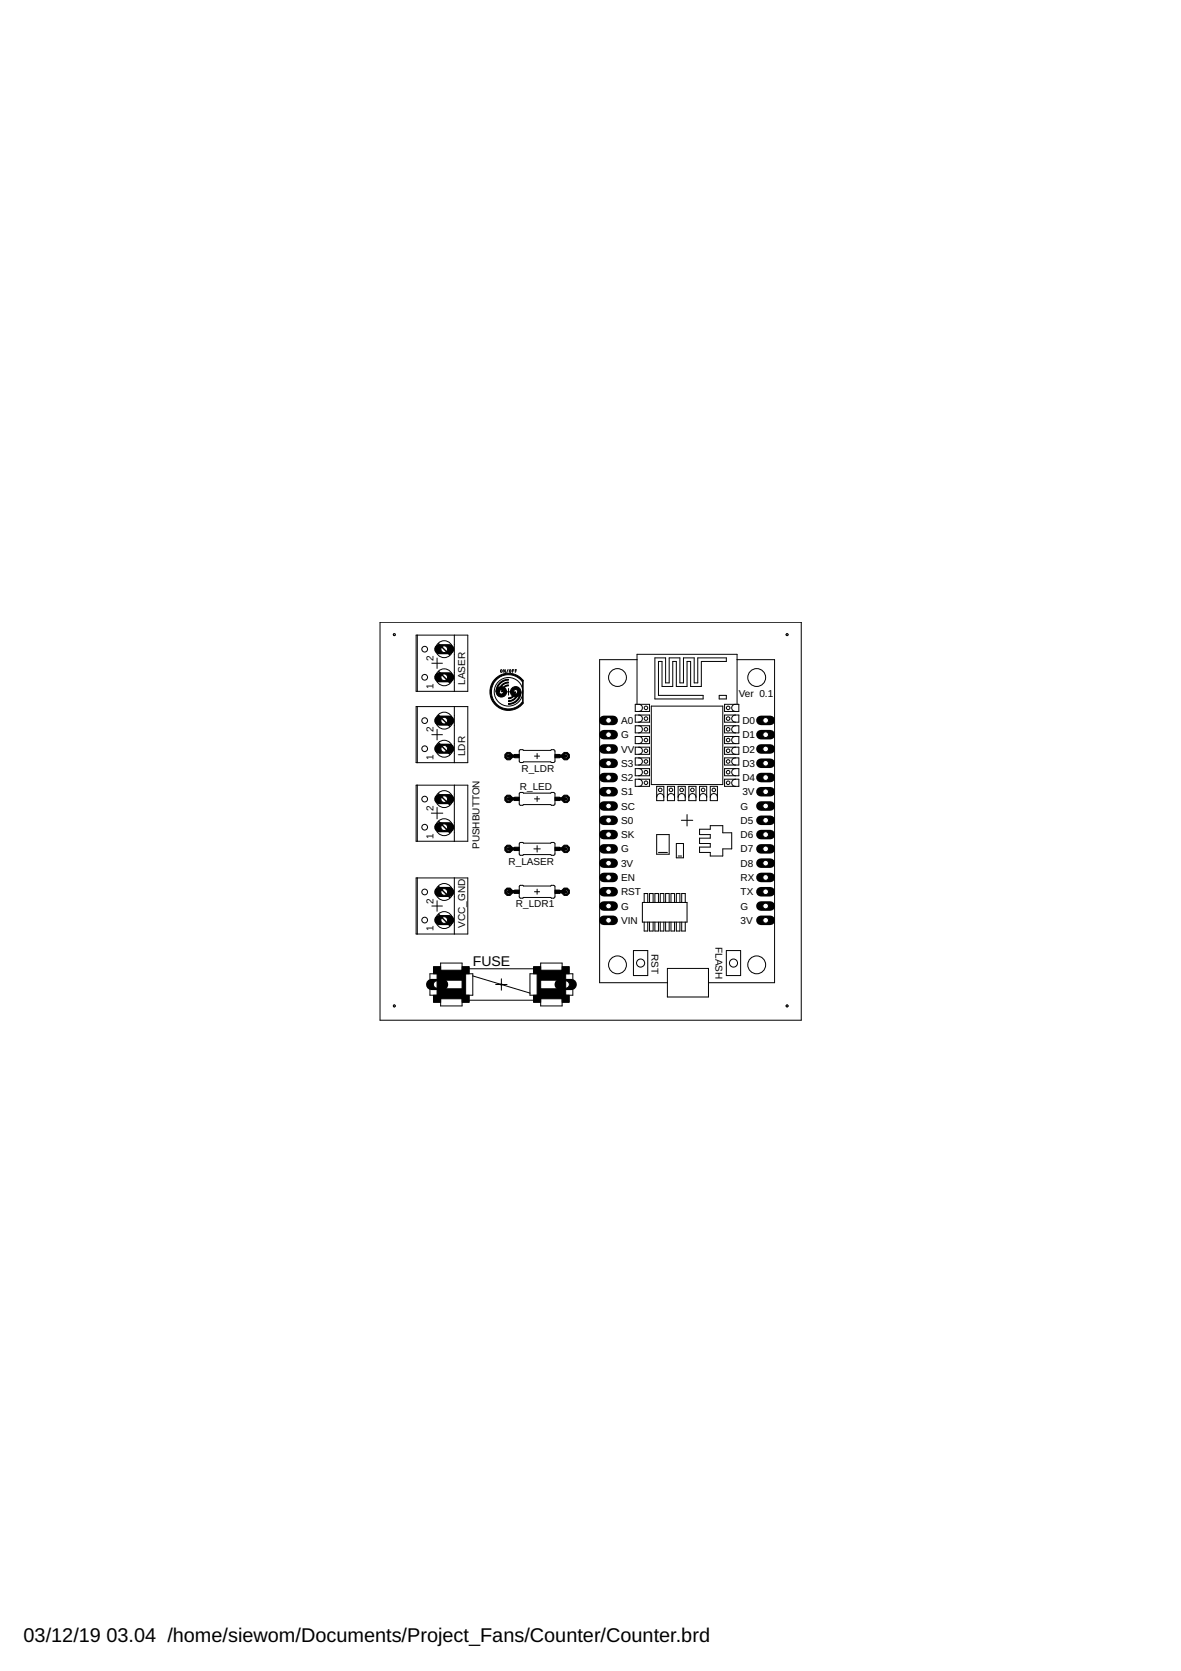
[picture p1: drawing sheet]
<svg xmlns="http://www.w3.org/2000/svg" width="210mm" height="297mm" viewBox="0 0 210 297" stroke-linecap="round" stroke-linejoin="round" font-family="sans-serif">
<path d="M76.7 175h2" fill="none" stroke="#000" stroke-width="2"/>
<circle cx="77.7" cy="175" r=".66" fill="#fff" stroke="#000" stroke-width=".18"/>
<path d="M99.5 175h2" fill="none" stroke="#000" stroke-width="2"/>
<circle cx="100.5" cy="175" r=".66" fill="#fff" stroke="#000" stroke-width=".18"/>
<path d="M78.1 120.4h1.8" fill="none" stroke="#000" stroke-width="1.8"/>
<circle cx="79" cy="120.4" r=".59" fill="#fff" stroke="#000" stroke-width=".18"/>
<path d="M78.1 115.4h1.8" fill="none" stroke="#000" stroke-width="1.8"/>
<circle cx="79" cy="115.4" r=".59" fill="#fff" stroke="#000" stroke-width=".18"/>
<path d="M78.1 133.1h1.8" fill="none" stroke="#000" stroke-width="1.8"/>
<circle cx="79" cy="133.1" r=".59" fill="#fff" stroke="#000" stroke-width=".18"/>
<path d="M78.1 128.1h1.8" fill="none" stroke="#000" stroke-width="1.8"/>
<circle cx="79" cy="128.1" r=".59" fill="#fff" stroke="#000" stroke-width=".18"/>
<circle cx="89.1" cy="123" r=".93" fill="#000" stroke="#000" stroke-width=".18"/>
<circle cx="89.1" cy="123" r=".4" fill="#fff" stroke="#000" stroke-width=".18"/>
<circle cx="91.7" cy="123" r=".93" fill="#000" stroke="#000" stroke-width=".18"/>
<circle cx="91.7" cy="123" r=".4" fill="#fff" stroke="#000" stroke-width=".18"/>
<path d="M78.1 147h1.8" fill="none" stroke="#000" stroke-width="1.8"/>
<circle cx="79" cy="147" r=".59" fill="#fff" stroke="#000" stroke-width=".18"/>
<path d="M78.1 142h1.8" fill="none" stroke="#000" stroke-width="1.8"/>
<circle cx="79" cy="142" r=".59" fill="#fff" stroke="#000" stroke-width=".18"/>
<circle cx="100.5" cy="150.9" r=".71" fill="#000" stroke="#000" stroke-width=".18"/>
<circle cx="100.5" cy="150.9" r=".4" fill="#fff" stroke="#000" stroke-width=".18"/>
<circle cx="90.4" cy="150.9" r=".71" fill="#000" stroke="#000" stroke-width=".18"/>
<circle cx="90.4" cy="150.9" r=".4" fill="#fff" stroke="#000" stroke-width=".18"/>
<circle cx="100.5" cy="134.4" r=".71" fill="#000" stroke="#000" stroke-width=".18"/>
<circle cx="100.5" cy="134.4" r=".4" fill="#fff" stroke="#000" stroke-width=".18"/>
<circle cx="90.4" cy="134.4" r=".71" fill="#000" stroke="#000" stroke-width=".18"/>
<circle cx="90.4" cy="134.4" r=".4" fill="#fff" stroke="#000" stroke-width=".18"/>
<circle cx="100.5" cy="158.5" r=".71" fill="#000" stroke="#000" stroke-width=".18"/>
<circle cx="100.5" cy="158.5" r=".4" fill="#fff" stroke="#000" stroke-width=".18"/>
<circle cx="90.4" cy="158.5" r=".71" fill="#000" stroke="#000" stroke-width=".18"/>
<circle cx="90.4" cy="158.5" r=".4" fill="#fff" stroke="#000" stroke-width=".18"/>
<circle cx="90.4" cy="142" r=".71" fill="#000" stroke="#000" stroke-width=".18"/>
<circle cx="90.4" cy="142" r=".4" fill="#fff" stroke="#000" stroke-width=".18"/>
<circle cx="100.5" cy="142" r=".71" fill="#000" stroke="#000" stroke-width=".18"/>
<circle cx="100.5" cy="142" r=".4" fill="#fff" stroke="#000" stroke-width=".18"/>
<path d="M107.3 128.1h1.7" fill="none" stroke="#000" stroke-width="1.7"/>
<circle cx="108.2" cy="128.1" r=".51" fill="#fff" stroke="#000" stroke-width=".18"/>
<path d="M107.3 130.6h1.7" fill="none" stroke="#000" stroke-width="1.7"/>
<circle cx="108.2" cy="130.6" r=".51" fill="#fff" stroke="#000" stroke-width=".18"/>
<path d="M107.3 133.1h1.7" fill="none" stroke="#000" stroke-width="1.7"/>
<circle cx="108.2" cy="133.1" r=".51" fill="#fff" stroke="#000" stroke-width=".18"/>
<path d="M107.3 135.7h1.7" fill="none" stroke="#000" stroke-width="1.7"/>
<circle cx="108.2" cy="135.7" r=".51" fill="#fff" stroke="#000" stroke-width=".18"/>
<path d="M107.3 138.2h1.7" fill="none" stroke="#000" stroke-width="1.7"/>
<circle cx="108.2" cy="138.2" r=".51" fill="#fff" stroke="#000" stroke-width=".18"/>
<path d="M107.3 140.7h1.7" fill="none" stroke="#000" stroke-width="1.7"/>
<circle cx="108.2" cy="140.7" r=".51" fill="#fff" stroke="#000" stroke-width=".18"/>
<path d="M107.3 143.3h1.7" fill="none" stroke="#000" stroke-width="1.7"/>
<circle cx="108.2" cy="143.3" r=".51" fill="#fff" stroke="#000" stroke-width=".18"/>
<path d="M107.3 145.8h1.7" fill="none" stroke="#000" stroke-width="1.7"/>
<circle cx="108.2" cy="145.8" r=".51" fill="#fff" stroke="#000" stroke-width=".18"/>
<path d="M107.3 148.4h1.7" fill="none" stroke="#000" stroke-width="1.7"/>
<circle cx="108.2" cy="148.4" r=".51" fill="#fff" stroke="#000" stroke-width=".18"/>
<path d="M107.3 150.9h1.7" fill="none" stroke="#000" stroke-width="1.7"/>
<circle cx="108.2" cy="150.9" r=".51" fill="#fff" stroke="#000" stroke-width=".18"/>
<path d="M107.3 153.4h1.7" fill="none" stroke="#000" stroke-width="1.7"/>
<circle cx="108.2" cy="153.4" r=".51" fill="#fff" stroke="#000" stroke-width=".18"/>
<path d="M107.3 156h1.7" fill="none" stroke="#000" stroke-width="1.7"/>
<circle cx="108.2" cy="156" r=".51" fill="#fff" stroke="#000" stroke-width=".18"/>
<path d="M107.3 158.5h1.7" fill="none" stroke="#000" stroke-width="1.7"/>
<circle cx="108.2" cy="158.5" r=".51" fill="#fff" stroke="#000" stroke-width=".18"/>
<path d="M107.3 161.1h1.7" fill="none" stroke="#000" stroke-width="1.7"/>
<circle cx="108.2" cy="161.1" r=".51" fill="#fff" stroke="#000" stroke-width=".18"/>
<path d="M107.3 163.6h1.7" fill="none" stroke="#000" stroke-width="1.7"/>
<circle cx="108.2" cy="163.6" r=".51" fill="#fff" stroke="#000" stroke-width=".18"/>
<path d="M135.2 163.6h1.7" fill="none" stroke="#000" stroke-width="1.7"/>
<circle cx="136.1" cy="163.6" r=".51" fill="#fff" stroke="#000" stroke-width=".18"/>
<path d="M135.2 161.1h1.7" fill="none" stroke="#000" stroke-width="1.7"/>
<circle cx="136.1" cy="161.1" r=".51" fill="#fff" stroke="#000" stroke-width=".18"/>
<path d="M135.2 158.5h1.7" fill="none" stroke="#000" stroke-width="1.7"/>
<circle cx="136.1" cy="158.5" r=".51" fill="#fff" stroke="#000" stroke-width=".18"/>
<path d="M135.2 156h1.7" fill="none" stroke="#000" stroke-width="1.7"/>
<circle cx="136.1" cy="156" r=".51" fill="#fff" stroke="#000" stroke-width=".18"/>
<path d="M135.2 153.4h1.7" fill="none" stroke="#000" stroke-width="1.7"/>
<circle cx="136.1" cy="153.4" r=".51" fill="#fff" stroke="#000" stroke-width=".18"/>
<path d="M135.2 150.9h1.7" fill="none" stroke="#000" stroke-width="1.7"/>
<circle cx="136.1" cy="150.9" r=".51" fill="#fff" stroke="#000" stroke-width=".18"/>
<path d="M135.2 148.4h1.7" fill="none" stroke="#000" stroke-width="1.7"/>
<circle cx="136.1" cy="148.4" r=".51" fill="#fff" stroke="#000" stroke-width=".18"/>
<path d="M135.2 145.8h1.7" fill="none" stroke="#000" stroke-width="1.7"/>
<circle cx="136.1" cy="145.8" r=".51" fill="#fff" stroke="#000" stroke-width=".18"/>
<path d="M135.2 143.3h1.7" fill="none" stroke="#000" stroke-width="1.7"/>
<circle cx="136.1" cy="143.3" r=".51" fill="#fff" stroke="#000" stroke-width=".18"/>
<path d="M135.2 140.7h1.7" fill="none" stroke="#000" stroke-width="1.7"/>
<circle cx="136.1" cy="140.7" r=".51" fill="#fff" stroke="#000" stroke-width=".18"/>
<path d="M135.2 138.2h1.7" fill="none" stroke="#000" stroke-width="1.7"/>
<circle cx="136.1" cy="138.2" r=".51" fill="#fff" stroke="#000" stroke-width=".18"/>
<path d="M135.2 135.7h1.7" fill="none" stroke="#000" stroke-width="1.7"/>
<circle cx="136.1" cy="135.7" r=".51" fill="#fff" stroke="#000" stroke-width=".18"/>
<path d="M135.2 133.1h1.7" fill="none" stroke="#000" stroke-width="1.7"/>
<circle cx="136.1" cy="133.1" r=".51" fill="#fff" stroke="#000" stroke-width=".18"/>
<path d="M135.2 130.6h1.7" fill="none" stroke="#000" stroke-width="1.7"/>
<circle cx="136.1" cy="130.6" r=".51" fill="#fff" stroke="#000" stroke-width=".18"/>
<path d="M135.2 128.1h1.7" fill="none" stroke="#000" stroke-width="1.7"/>
<circle cx="136.1" cy="128.1" r=".51" fill="#fff" stroke="#000" stroke-width=".18"/>
<path d="M78.1 163.6h1.8" fill="none" stroke="#000" stroke-width="1.8"/>
<circle cx="79" cy="163.6" r=".59" fill="#fff" stroke="#000" stroke-width=".18"/>
<path d="M78.1 158.6h1.8" fill="none" stroke="#000" stroke-width="1.8"/>
<circle cx="79" cy="158.6" r=".59" fill="#fff" stroke="#000" stroke-width=".18"/>
<g fill="none" stroke="#000" stroke-width=".18">
<path d="M67.5 110.6h74.9v70.8h-74.9zM74 112.9h9.1v10h-9.1zM74.2 112.9v10M76.8 117.9h1.8M77.7 117v1.8M80.8 112.9v10M89 119.1h.2l-.1 .4h-.1zM89.8 119v.5l-.3-.5v.5M90.3 119l-.2 .6M90.6 119.1h.2l-.1 .4-.2-.1zM91.1 119.3h.2M91.3 119h-.2v.5"/>
<path d="M91.6 119.3h.2M91.8 119h-.2v.5M113.2 117.3h-6.6v57.4h12M116.4 116.9h1.9v4.5h.6v-4.5h1.9v4.5h.7v-4.5h1.9v4.5h.6v-4.5h5.1v.7h-4.4v4.4h-2v-4.4h-.6v4.4h-1.9v-4.4h-.6v4.4h-1.9v-4.4h-.7v6h8v.6h-8.6zM131 117.3h6.7v57.4h-11.8M74 125.6h9.1v10h-9.1zM74 139.6h9.1v9.9h-9.1zM74.2 125.6v10M74.2 139.6v9.9M76.8 130.6h1.8M77.7 129.7v1.8M80.8 125.6v10"/>
<path d="M80.8 139.6v9.9M89.8 123h1.2M90.4 122.4v1.2M92.4 133.3l5.5 .1 .1-.1h.5l.1 .2v1.9l-.2 .2h-.4l-.1-.2h-4.9l-.1 .2-.5-.1-.1-.2zM95 134.4h.9M95.5 133.9v1M112.9 125.2h2.5v1.3h-2.5zM112.9 127.1h2.5v1.3h-2.5zM112.9 129h2.5v1.3h-2.5zM112.9 130.9h2.5v1.3h-2.5zM112.9 132.8h2.5v1.3h-2.5zM112.9 134.7h2.5v1.3h-2.5z"/>
<path d="M112.9 136.6h2.5v1.3h-2.5zM112.9 138.5h2.5v1.3h-2.5zM113.2 125.2v-8.9h17.8v8.9M113.5 125.2a.63 .63 0 0 1 .7 .6 .63 .63 0 0 1-.7 .7M113.5 127.1a.63 .63 0 0 1 .7 .6 .63 .63 0 0 1-.7 .7M113.5 129a.63 .63 0 0 1 .7 .6 .63 .63 0 0 1-.7 .7M113.5 130.9a.63 .63 0 0 1 .7 .7 .63 .63 0 0 1-.7 .6M113.5 132.8a.63 .63 0 0 1 .7 .7 .63 .63 0 0 1-.7 .6M113.5 134.7a.63 .63 0 0 1 .7 .7 .63 .63 0 0 1-.7 .6M113.5 136.6a.63 .63 0 0 1 .7 .7 .63 .63 0 0 1-.7 .6M113.5 138.5a.63 .63 0 0 1 .7 .6 .63 .63 0 0 1-.7 .7M115.8 125.5h12.7v14h-12.7z"/>
<path d="M116.7 139.8h1.3v2.5h-1.3zM118.6 139.8h1.3v2.5h-1.3zM120.5 139.8h1.3v2.5h-1.3zM122.4 139.8h1.3v2.5h-1.3zM124.3 139.8h1.3v2.5h-1.3zM126.2 139.8h1.3v2.5h-1.3zM127.8 123.6h1.3v.6h-1.3zM128.8 125.2h2.5v1.3h-2.5zM128.8 127.1h2.5v1.3h-2.5zM128.8 129h2.5v1.3h-2.5zM128.8 130.9h2.5v1.3h-2.5zM128.8 132.8h2.5v1.3h-2.5z"/>
<path d="M128.8 134.7h2.5v1.3h-2.5zM128.8 136.6h2.5v1.3h-2.5zM128.8 138.5h2.5v1.3h-2.5zM130.7 138.5a.63 .63 0 0 0-.7 .6 .63 .63 0 0 0 .7 .7M130.7 136.6a.63 .63 0 0 0-.7 .7 .63 .63 0 0 0 .7 .6M130.7 134.7a.63 .63 0 0 0-.7 .7 .63 .63 0 0 0 .7 .6M130.7 132.8a.63 .63 0 0 0-.7 .7 .63 .63 0 0 0 .7 .6M130.7 130.9a.63 .63 0 0 0-.7 .7 .63 .63 0 0 0 .7 .6M130.7 129a.63 .63 0 0 0-.7 .6 .63 .63 0 0 0 .7 .7M130.7 127.1a.63 .63 0 0 0-.7 .6 .63 .63 0 0 0 .7 .7M130.7 125.2a.63 .63 0 0 0-.7 .6 .63 .63 0 0 0 .7 .7M74 156.1h9.1v9.9h-9.1z"/>
<path d="M74.2 156.1v9.9M76.7 144.5h2M77.7 143.5v2.1M80.8 156.1v9.9M92.4 149.8h.5l.1 .1h4.9l.1-.1h.5l.1 .2v1.9l-.2 .1h-.4l-.1-.1h-4.9l-.1 .1h-.5l-.1-.2zM92.4 157.4l5.5 .1 .1-.1h.5l.1 .2v1.9l-.2 .2h-.4l-.1-.2h-4.9l-.1 .2-.5-.1-.1-.2zM92.4 140.9h.5l.1 .1h4.9l.1-.1h.5l.1 .2v1.9l-.2 .2h-.4l-.1-.2h-4.9l-.1 .2-.5-.1-.1-.2zM94.9 150.9h1.1M95 158.5h.9M95 142h.9M95.5 141.6v.9M95.5 150.3v1.2"/>
<path d="M95.5 158.1v.9M116.7 141.7a.63 .63 0 0 1 .6-.6 .63 .63 0 0 1 .7 .6M116.7 148.4h2.2v3.4h-2.2zM117 151.5h1.6M118.6 141.7a.63 .63 0 0 1 .7-.6 .63 .63 0 0 1 .6 .6M120.2 149.9h1.3v2.6h-1.3zM120.5 141.7a.63 .63 0 0 1 .7-.6 .63 .63 0 0 1 .6 .6M120.5 152.2h.7M121.1 145.8h2M122.1 144.8v2M122.4 141.7a.63 .63 0 0 1 .7-.6 .63 .63 0 0 1 .6 .6M124.3 141.7a.63 .63 0 0 1 .7-.6 .63 .63 0 0 1 .6 .6"/>
<path d="M124.3 147.4h1.9v-.6h2.3v1.2h1.5v2.9h-1.5v1.3h-2.3v-.7h-1.9v-.9h1.9v-.7h-1.9v-.9h1.9v-.6h-1.9zM126.2 141.7a.63 .63 0 0 1 .7-.6 .63 .63 0 0 1 .6 .6M76.8 161.1h1.8M77.7 173.1h-1.3v3.8h1.3M77.7 160.1v1.9M78.3 172.5v-1.3h3.8v1.3M78.3 177.5v1.3h3.8v-1.3M82.8 173.1h1.2v3.8h-1.2M83.4 172.2h11.4M83.4 177.8h11.4M84 173.5l10.2 3M88.1 175h2"/>
<path d="M89.1 174v2M95.5 173.1h-1.3v3.8h1.3M96.1 172.5v-1.3h3.8v1.3M96.1 177.5v1.3h3.8v-1.3M100.5 173.1h1.3v3.8h-1.3M112.6 169h2.5v4.4h-2.5zM114.2 160.4h7.9v3.5h-7.9zM114.5 160.4v-1.6h.6v1.6M114.5 163.9v1.6h.6v-1.6M115.4 160.4v-1.6h.7v1.6M115.4 163.9v1.6h.7v-1.6M116.4 160.4v-1.6h.6v1.6"/>
<path d="M116.4 163.9v1.6h.6v-1.6M117.3 160.4v-1.6h.7v1.6M117.3 163.9v1.6h.7v-1.6M118.3 160.4v-1.6h.6v1.6M118.3 163.9v1.6h.6v-1.6M118.6 172.1h7.3v5.1h-7.3zM119.3 160.4v-1.6h.6v1.6M119.3 163.9v1.6h.6v-1.6M120.2 160.4v-1.6h.6v1.6M120.2 163.9v1.6h.6v-1.6M121.2 160.4v-1.6h.6v1.6M121.2 163.9v1.6h.6v-1.6"/>
<path d="M129.1 169h2.5v4.4h-2.5z"/>
<circle cx="70.1" cy="112.8" r=".17"/>
<circle cx="75.5" cy="115.4" r=".51"/>
<circle cx="79" cy="115.4" r="1.5"/>
<circle cx="75.5" cy="133.1" r=".51"/>
<circle cx="75.5" cy="128.1" r=".51"/>
<circle cx="75.5" cy="120.4" r=".51"/>
<circle cx="79" cy="133.1" r="1.5"/>
<circle cx="79" cy="128.1" r="1.5"/>
<circle cx="79" cy="120.4" r="1.5"/>
<circle cx="90.4" cy="123" r="2.54"/>
<circle cx="109.7" cy="120.4" r="1.59"/>
<circle cx="114.8" cy="131.6" r=".32"/>
<circle cx="114.8" cy="133.5" r=".32"/>
<circle cx="114.8" cy="137.3" r=".32"/>
<circle cx="114.8" cy="139.1" r=".32"/>
<circle cx="114.8" cy="125.8" r=".32"/>
<circle cx="114.8" cy="129.6" r=".32"/>
<circle cx="114.8" cy="127.7" r=".32"/>
<circle cx="114.8" cy="135.4" r=".32"/>
<circle cx="129.4" cy="139.1" r=".32"/>
<circle cx="129.4" cy="135.4" r=".32"/>
<circle cx="129.4" cy="129.6" r=".32"/>
<circle cx="129.4" cy="133.5" r=".32"/>
<circle cx="129.4" cy="127.7" r=".32"/>
<circle cx="129.4" cy="125.8" r=".32"/>
<circle cx="129.4" cy="137.3" r=".32"/>
<circle cx="129.4" cy="131.6" r=".32"/>
<circle cx="134.5" cy="120.4" r="1.59"/>
<circle cx="75.5" cy="158.6" r=".51"/>
<circle cx="75.5" cy="147" r=".51"/>
<circle cx="75.5" cy="142" r=".51"/>
<circle cx="79" cy="158.6" r="1.5"/>
<circle cx="79" cy="147" r="1.5"/>
<circle cx="79" cy="142" r="1.5"/>
<circle cx="117.3" cy="140.4" r=".32"/>
<circle cx="119.3" cy="140.4" r=".32"/>
<circle cx="121.2" cy="140.4" r=".32"/>
<circle cx="123.1" cy="140.4" r=".32"/>
<circle cx="125" cy="140.4" r=".32"/>
<circle cx="126.9" cy="140.4" r=".32"/>
<circle cx="75.5" cy="163.6" r=".51"/>
<circle cx="79" cy="163.6" r="1.5"/>
<circle cx="89.1" cy="175" r=".13"/>
<circle cx="109.7" cy="171.5" r="1.59"/>
<circle cx="113.9" cy="171.2" r=".72"/>
<circle cx="130.4" cy="171.2" r=".72"/>
<circle cx="134.5" cy="171.5" r="1.59"/>
</g>
<g fill="#000" stroke="#000" stroke-width=".18">
<path d="M91.4 134.1h.9v.6h-.9zM98.6 134.1h.9v.6h-.9zM91.4 150.6h.9v.6h-.9zM91.4 158.2h.9v.6h-.9zM91.4 141.7h.9v.6h-.9zM98.6 150.6h.9v.6h-.9zM98.6 158.2h.9v.6h-.9zM98.6 141.7h.9v.6h-.9zM77 171.8h1.3v1.3h-1.3zM77 176.9h1.3v1.3h-1.3zM77.7 172.5h.6v5h-.6zM78.3 172.5h3.8v1.7h-3.8z"/>
<path d="M78.3 175.8h3.8v1.7h-3.8zM82.1 171.8h1.3v1.3h-1.3zM82.1 176.9h1.3v1.3h-1.3zM82.1 172.5h.7v5h-.7zM94.8 171.8h1.3v1.3h-1.3zM94.8 176.9h1.3v1.3h-1.3zM95.5 172.5h.6v5h-.6zM96.1 172.5h3.8v1.7h-3.8zM96.1 175.8h3.8v1.7h-3.8zM99.9 171.8h1.3v1.3h-1.3zM99.9 176.9h1.3v1.3h-1.3zM99.9 172.5h.6v5h-.6z"/>
</g>
<path d="M92.9 121.1v3.8" fill="none" stroke="#000" stroke-width=".21"/>
<g fill="#000" stroke="#000" stroke-width=".18">
<path d="M89.5 122.1l.8-.3h.1v.1a1.02 1.02 0 0 0-1.1 1.1h-.1v-.1z" fill-rule="evenodd"/>
<path d="M90.4 124a1.02 1.02 0 0 0 1-1h.2a1.23 1.23 0 0 1-1.2 1.2z" fill-rule="evenodd"/>
<path d="M89 121.9l.9-.6 .5-.1v.2a1.52 1.52 0 0 0-1.6 1.6h-.2v-.2z" fill-rule="evenodd"/>
<path d="M90.4 124.5a1.52 1.52 0 0 0 1.5-1.5h.2a1.75 1.75 0 0 1-1.7 1.7z" fill-rule="evenodd"/>
<path d="M88.8 121.4a2.13 2.13 0 0 1 1.6-.6v.1a2.08 2.08 0 0 0-2.1 2.1h-.2l.1-.6z" fill-rule="evenodd"/>
<path d="M90.4 125.1a2.08 2.08 0 0 0 2.1-2.1h.1a2.24 2.24 0 0 1-2.2 2.2z" fill-rule="evenodd"/>
<path d="M87.9 120.8a3.3 3.3 0 0 1 5.1 .2l-.2 .2a3 3 0 0 0-4.5-.5 3 3 0 0 0 0 4.5 3 3 0 0 0 4.5-.4l.2 .2a3.3 3.3 0 0 1-4.7 .6 3.3 3.3 0 0 1-.4-4.8z" fill-rule="evenodd"/>
</g>
<path d="M77.9 114.4l2 2M78 119.4l2 2M77.9 127.1l2 2M78 132.1l2 2M77.9 141.1l2 2M77.9 157.6l2 2M78 146l2 2M78 162.5l2 2" fill="none" stroke="#000" stroke-width=".25"/>
<path d="M90.4 134.4h1M99.5 134.4h1M90.4 150.9h1M90.4 158.5h1M90.4 142h1M99.5 150.9h1M99.5 158.5h1M99.5 142h1" fill="none" stroke="#000" stroke-width=".61"/>
<circle cx="70.1" cy="112.8" r=".17" fill="#fff" stroke="#000" stroke-width=".18"/>
<circle cx="139.9" cy="112.8" r=".17" fill="none" stroke="#000" stroke-width=".18"/>
<circle cx="139.9" cy="112.8" r=".17" fill="#fff" stroke="#000" stroke-width=".18"/>
<circle cx="139.9" cy="178.8" r=".17" fill="none" stroke="#000" stroke-width=".18"/>
<circle cx="139.9" cy="178.8" r=".17" fill="#fff" stroke="#000" stroke-width=".18"/>
<circle cx="70.1" cy="178.8" r=".17" fill="none" stroke="#000" stroke-width=".18"/>
<circle cx="70.1" cy="178.8" r=".17" fill="#fff" stroke="#000" stroke-width=".18"/>
<g font-size="3.5">
<text x="4.2" y="291.8">03/12/19</text>
<text x="18.9" y="291.8">03.04 /home/siewom/Documents/Project_Fans/Counter/Counter.brd</text>
</g>
<text font-size="2.5" x="84" y="171.7">FUSE</text>
<g font-size="1.8">
<text x="77.1" y="117.5" transform="rotate(-90 77.1 117.5)">2</text>
<text x="77.1" y="122.4" transform="rotate(-90 77.1 122.4)">1</text>
<text x="82.7" y="121.7" transform="rotate(-90 82.7 121.7)">LASER</text>
<text x="131.3" y="123.9">Ver 0.1</text>
<text x="77.1" y="130.2" transform="rotate(-90 77.1 130.2)">2</text>
<text x="110.4" y="128.7">A0</text>
<text x="110.4" y="131.2">G</text>
<text x="132" y="131.2">D1</text>
<text x="132" y="128.7">D0</text>
<text x="77.1" y="135.1" transform="rotate(-90 77.1 135.1)">1</text>
<text x="82.7" y="134.4" transform="rotate(-90 82.7 134.4)">LDR</text>
<text x="92.7" y="137.2">R_LDR</text>
<text x="110.4" y="133.8">VV</text>
<text x="110.4" y="136.3">S3</text>
<text x="132" y="136.3">D3</text>
<text x="132" y="133.8">D2</text>
<text x="92.4" y="140.5">R_LED</text>
<text x="110.4" y="138.8">S2</text>
<text x="110.4" y="141.4">S1</text>
<text x="110.4" y="143.9">SC</text>
<text x="131.6" y="143.9">G</text>
<text x="132" y="141.4">3V</text>
<text x="132" y="138.8">D4</text>
<text x="77.1" y="149.1" transform="rotate(-90 77.1 149.1)">1</text>
<text x="77.1" y="144.1" transform="rotate(-90 77.1 144.1)">2</text>
<text x="110.4" y="146.5">S0</text>
<text x="110.4" y="149">SK</text>
<text x="131.6" y="149">D6</text>
<text x="131.6" y="146.5">D5</text>
<text x="85.2" y="150.9" transform="rotate(-90 85.2 150.9)">PUSHBUTTON</text>
<text x="90.4" y="153.7">R_LASER</text>
<text x="110.4" y="151.5">G</text>
<text x="110.4" y="154.1">3V</text>
<text x="131.6" y="154.1">D8</text>
<text x="131.6" y="151.5">D7</text>
<text x="77.1" y="160.6" transform="rotate(-90 77.1 160.6)">2</text>
<text x="91.7" y="161.3">R_LDR1</text>
<text x="110.4" y="156.6">EN</text>
<text x="110.4" y="159.1">RST</text>
<text x="110.4" y="161.7">G</text>
<text x="131.6" y="161.7">G</text>
<text x="131.6" y="159.1">TX</text>
<text x="131.6" y="156.6">RX</text>
<text x="77.1" y="165.6" transform="rotate(-90 77.1 165.6)">1</text>
<text x="82.7" y="164.9" transform="rotate(-90 82.7 164.9)">VCC_GND</text>
<text x="110.4" y="164.2">VIN</text>
<text x="131.6" y="164.2">3V</text>
<text x="115.8" y="169.6" transform="rotate(90 115.8 169.6)">RST</text>
<text x="127.2" y="168.3" transform="rotate(90 127.2 168.3)">FLASH</text>
</g>
</svg>
